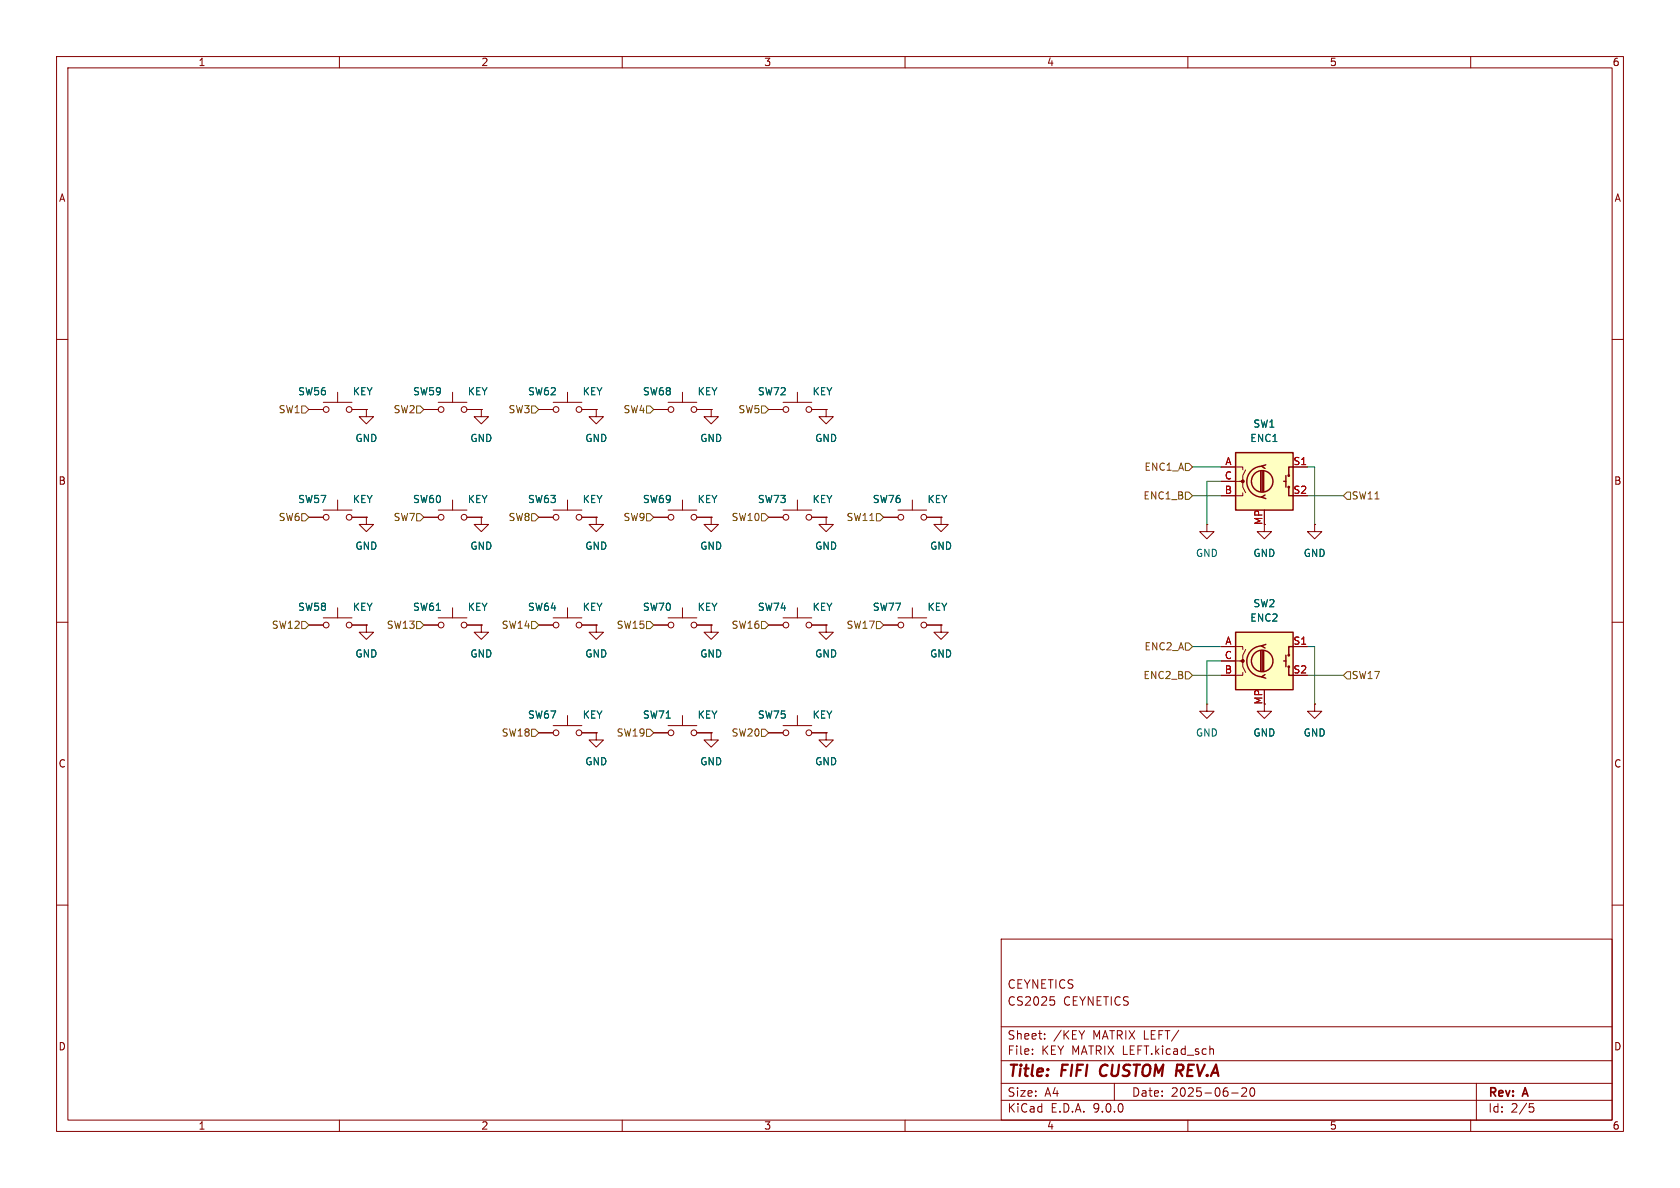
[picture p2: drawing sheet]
<svg xmlns="http://www.w3.org/2000/svg" width="297mm" height="210mm" viewBox="0 0 297 210" stroke-linecap="round" stroke-linejoin="round" font-family="sans-serif">
<g fill="none" stroke="#840000" stroke-width=".18">
<path d="M10 10h277v190h-277zM12 12h273v186h-273zM60 10v2M110 10v2M160 10v2M210 10v2M260 10v2M10 60h2M54.6 72.4h2.5M57.1 71.1h5.1M59.7 69.3v1.8M62.2 72.4h2.6"/>
<path d="M64.8 72.4v1.3h1.2l-1.2 1.2-1.3-1.2h1.3M64.8 72.4h.1M285 60h2M213.4 92.7v1.3h1.2l-1.2 1.3-1.3-1.3h1.3M213.4 92.7h.1M223.5 92.7v1.3h1.3l-1.3 1.3-1.3-1.3h1.3M10 110h2M74.9 110.5h2.6M77.5 109.2h5M80 107.4v1.8M82.5 110.5h2.6M85.1 110.5v1.3h1.3l-1.3 1.2-1.3-1.2h1.3"/>
<path d="M85.1 110.5h.1M105.4 110.5v1.3h1.3l-1.3 1.2-1.3-1.2h1.3M105.4 110.5h.1M285 110h2M105.4 129.5v1.3h1.3l-1.3 1.3-1.3-1.3h1.3M105.4 129.5h.1M10 160h2M177 166h108v32h-108zM185.7 176.2h.7M186.2 176.8l.3 .3v.3l-.3 .3M285 160h2M60 198v2"/>
<path d="M110 198v2M160 198v2M177 194.5h108M177 191.5h108M177 187.5h108M177 181.5h108M182.5 186.3v.1M182.5 185.5v.1M184.7 183.6v.1M184.7 182.8v.1M191.7 182.2l-.5 .8M197 191.5v3"/>
<path d="M210 198v2M214.1 185.4h.2l.2 .2v.8M217.7 193.2h1.2M219.5 192.4l.6-.1 .2 .1 .1 .3-.9 1.1h.9M221.1 192.4l.2-.1a.81 .81 0 0 1 .6 .6 .81 .81 0 0 1-.3 .8l-.1 .1a.81 .81 0 0 1-.4-1.4zM260 198v2M261 191.5v6.5M270.4 195.1h.7M270.5 195.7h.4l.3 .3-.2 .5-.5 .1"/>
<circle cx="57.7" cy="72.4" r=".51"/>
<circle cx="61.7" cy="72.4" r=".51"/>
<circle cx="78" cy="110.5" r=".51"/>
<circle cx="82" cy="110.5" r=".51"/>
</g>
<path d="M194.8 188.5a1.27 1.27 0 0 0-.1 1.6" fill="none" stroke="#840000" stroke-width=".4"/>
<path d="M218.4 80h10.2v10.2h-10.2z" fill="#ffffc2"/>
<g fill="none" stroke="#840000" stroke-width=".25">
<path d="M218.4 80h10.2v10.2h-10.2zM222.9 83.3v3.6M223.1 82.4a2.73 2.73 0 0 0-2.7 2.7 2.73 2.73 0 0 0 2.7 2.8M223.1 83.3v3.6M223.4 83.3v3.6M223.6 87.5l-.6 .4 .8 .2M223.8 82.2l-.8 .2 .6 .4M226.9 85.1h.4M227.3 84.1v2M227.8 86.1v1.5h.8M228.6 82.6h-.8v1.5"/>
<circle cx="223.1" cy="85.1" r="1.9"/>
<circle cx="227.8" cy="84.1" r=".13"/>
<circle cx="227.8" cy="86.1" r=".13"/>
</g>
<g fill="none" stroke="#840000" stroke-width=".18">
<path d="M115.6 72.4h2.5M118.1 71.1h5.1M120.6 69.3v1.8M123.2 72.4h2.5M125.7 72.4v1.3h1.3l-1.3 1.2-1.2-1.2h1.2M125.7 72.4h.1M135.9 72.4h2.5M138.4 71.1h5.1M141 69.3v1.8M143.5 72.4h2.5M146 72.4v1.3h1.3l-1.3 1.2-1.2-1.2h1.2M146 72.4h.1"/>
<path d="M115.6 91.4h2.5M118.1 90.2h5.1M120.6 88.4v1.8M123.2 91.4h2.5M125.7 91.4v1.3h1.3l-1.3 1.3-1.2-1.3h1.2M125.7 91.4h.1M135.9 91.4h2.5M138.4 90.2h5.1M141 88.4v1.8M143.5 91.4h2.5M146 91.4v1.3h1.3l-1.3 1.3-1.2-1.3h1.2M146 91.4h.1"/>
<path d="M156.2 91.4h2.5M158.7 90.2h5.1M161.3 88.4v1.8M163.8 91.4h2.6M166.4 91.4v1.3h1.2l-1.2 1.3-1.3-1.3h1.3M166.4 91.4h.1M215.9 82.6h3.8v.5M215.9 85.1h3.8v1l.5 1M219.7 87.1v.5h-3.8M220.2 83.1l-.5 1v1h-.5M228.6 82.6h2.5M232.4 92.7v1.3h1.3l-1.3 1.3-1.3-1.3h1.3"/>
<path d="M232.4 92.7h.1M156.2 110.5h2.5M158.7 109.2h5.1M161.3 107.4v1.8M163.8 110.5h2.6M166.4 110.5v1.3h1.2l-1.2 1.2-1.3-1.2h1.3M166.4 110.5h.1M146 129.5v1.3h1.3l-1.3 1.3-1.2-1.3h1.2M146 129.5h.1M213.4 124.5v1.2h1.2l-1.2 1.3-1.3-1.3h1.3M213.4 124.5h.1M223.5 124.5v1.2h1.3l-1.3 1.3-1.3-1.3h1.3"/>
<circle cx="118.6" cy="72.4" r=".51"/>
<circle cx="122.7" cy="72.4" r=".51"/>
<circle cx="138.9" cy="72.4" r=".51"/>
<circle cx="143" cy="72.4" r=".51"/>
<circle cx="118.6" cy="91.4" r=".51"/>
<circle cx="122.7" cy="91.4" r=".51"/>
<circle cx="138.9" cy="91.4" r=".51"/>
<circle cx="143" cy="91.4" r=".51"/>
<circle cx="159.3" cy="91.4" r=".51"/>
<circle cx="163.3" cy="91.4" r=".51"/>
<circle cx="159.3" cy="110.5" r=".51"/>
<circle cx="163.3" cy="110.5" r=".51"/>
</g>
<circle cx="219.7" cy="85.1" r=".25" fill="#840000" stroke="#840000" stroke-width=".18"/>
<path d="M218.4 111.8h10.2v10.1h-10.2z" fill="#ffffc2"/>
<g fill="none" stroke="#840000" stroke-width=".25">
<path d="M218.4 111.8h10.2v10.1h-10.2zM222.9 115.1v3.5M223.1 114.2a2.73 2.73 0 0 0-2.7 2.7 2.73 2.73 0 0 0 2.7 2.7M223.1 115.1v3.5M223.4 115.1v3.5M223.6 119.3l-.6 .3 .8 .3M223.8 113.9l-.8 .3 .6 .4M226.9 116.8h.4M227.3 115.8v2.1M227.8 117.9v1.5h.8M228.6 114.3h-.8v1.5"/>
<circle cx="223.1" cy="116.8" r="1.9"/>
<circle cx="227.8" cy="115.8" r=".13"/>
<circle cx="227.8" cy="117.9" r=".13"/>
</g>
<g fill="none" stroke="#840000" stroke-width=".18">
<path d="M54.6 72.4h2.5M62.2 72.4h2.6M64.8 72.4h.1M74.9 72.4h2.6M77.5 71.1h5M80 69.3v1.8M82.5 72.4h2.6M85.1 72.4v1.3h1.3l-1.3 1.2-1.3-1.2h1.3M85.1 72.4h.1M95.2 72.4h2.6M97.8 71.1h5.1M100.3 69.3v1.8"/>
<path d="M102.9 72.4h2.5M105.4 72.4v1.3h1.3l-1.3 1.2-1.3-1.2h1.3M105.4 72.4h.1M115.6 72.4h2.5M123.2 72.4h2.5M125.7 72.4h.1M135.9 72.4h2.5M143.5 72.4h2.5M146 72.4h.1M54.6 91.4h2.5M57.1 90.2h5.1M59.7 88.4v1.8"/>
<path d="M62.2 91.4h2.6M64.8 91.4v1.3h1.2l-1.2 1.3-1.3-1.3h1.3M64.8 91.4h.1M74.9 91.4h2.6M77.5 90.2h5M80 88.4v1.8M82.5 91.4h2.6M85.1 91.4v1.3h1.3l-1.3 1.3-1.3-1.3h1.3M85.1 91.4h.1M95.2 91.4h2.6M97.8 90.2h5.1M100.3 88.4v1.8"/>
<path d="M102.9 91.4h2.5M105.4 91.4v1.3h1.3l-1.3 1.3-1.3-1.3h1.3M105.4 91.4h.1M115.6 91.4h2.5M123.2 91.4h2.5M125.7 91.4h.1M135.9 91.4h2.5M143.5 91.4h2.5M146 91.4h.1M156.2 91.4h2.5M163.8 91.4h2.6M166.4 91.4h.1"/>
<path d="M215.9 82.6h2.5M215.9 85.1h2.5M215.9 87.6h2.5M228.6 82.6h2.5M232.4 92.7h.1M54.6 110.5h2.5M57.1 109.2h5.1M59.7 107.4v1.8M62.2 110.5h2.6M64.8 110.5v1.3h1.2l-1.2 1.2-1.3-1.2h1.3M64.8 110.5h.1M74.9 110.5h2.6"/>
<path d="M82.5 110.5h2.6M85.1 110.5h.1M95.2 110.5h2.6M97.8 109.2h5.1M100.3 107.4v1.8M102.9 110.5h2.5M105.4 110.5h.1M115.6 110.5h2.5M118.1 109.2h5.1M120.6 107.4v1.8M123.2 110.5h2.5M125.7 110.5v1.3h1.3l-1.3 1.2-1.2-1.2h1.2"/>
<path d="M125.7 110.5h.1M135.9 110.5h2.5M138.4 109.2h5.1M141 107.4v1.8M143.5 110.5h2.5M146 110.5v1.3h1.3l-1.3 1.2-1.2-1.2h1.2M146 110.5h.1M156.2 110.5h2.5M163.8 110.5h2.6M166.4 110.5h.1M215.9 114.3h3.8v.5M215.9 116.8h3.8v1.1l.5 1"/>
<path d="M219.7 118.9v.5h-3.8M220.2 114.8l-.5 1v1h-.5M228.6 114.3h2.5M95.2 129.5h2.6M97.8 128.3h5.1M100.3 126.5v1.8M102.9 129.5h2.5M105.4 129.5h.1M115.6 129.5h2.5M118.1 128.3h5.1M120.6 126.5v1.8M123.2 129.5h2.5"/>
<path d="M125.7 129.5v1.3h1.3l-1.3 1.3-1.2-1.3h1.2M125.7 129.5h.1M135.9 129.5h2.5M138.4 128.3h5.1M141 126.5v1.8M143.5 129.5h2.5M146 129.5h.1M232.4 124.5v1.2h1.3l-1.3 1.3-1.3-1.3h1.3M232.4 124.5h.1"/>
<circle cx="78" cy="72.4" r=".51"/>
<circle cx="82" cy="72.4" r=".51"/>
<circle cx="98.3" cy="72.4" r=".51"/>
<circle cx="102.4" cy="72.4" r=".51"/>
<circle cx="57.7" cy="91.4" r=".51"/>
<circle cx="61.7" cy="91.4" r=".51"/>
<circle cx="78" cy="91.4" r=".51"/>
<circle cx="82" cy="91.4" r=".51"/>
<circle cx="98.3" cy="91.4" r=".51"/>
<circle cx="102.4" cy="91.4" r=".51"/>
<circle cx="57.7" cy="110.5" r=".51"/>
<circle cx="61.7" cy="110.5" r=".51"/>
<circle cx="98.3" cy="110.5" r=".51"/>
<circle cx="102.4" cy="110.5" r=".51"/>
<circle cx="118.6" cy="110.5" r=".51"/>
<circle cx="122.7" cy="110.5" r=".51"/>
<circle cx="138.9" cy="110.5" r=".51"/>
<circle cx="143" cy="110.5" r=".51"/>
<circle cx="98.3" cy="129.5" r=".51"/>
<circle cx="102.4" cy="129.5" r=".51"/>
<circle cx="118.6" cy="129.5" r=".51"/>
<circle cx="122.7" cy="129.5" r=".51"/>
<circle cx="138.9" cy="129.5" r=".51"/>
<circle cx="143" cy="129.5" r=".51"/>
</g>
<circle cx="219.7" cy="116.8" r=".25" fill="#840000" stroke="#840000" stroke-width=".18"/>
<g fill="none" stroke="#725600" stroke-width=".18">
<path d="M53.3 71.8h.7l.6 .6-.6 .6h-.7zM73.7 71.8h.6l.6 .6-.6 .6h-.6zM94 71.8h.6l.6 .6-.6 .6h-.6zM114.3 71.8h.6l.7 .6-.7 .6h-.6zM134.6 71.8h.7l.6 .6-.6 .6h-.7zM53.3 90.8h.7l.6 .6-.6 .7h-.7zM73.7 90.8h.6l.6 .6-.6 .7h-.6zM94 90.8h.6l.6 .6-.6 .7h-.6zM114.3 90.8h.6l.7 .6-.7 .7h-.6zM134.6 90.8h.7l.6 .6-.6 .7h-.7zM154.9 90.8h.7l.6 .6-.6 .7h-.7zM209.5 87h.7l.6 .6-.6 .7h-.7z"/>
<path d="M209.5 81.9h.7l.6 .7-.6 .6h-.7zM238.1 87h.7v1.3h-.7l-.6-.7zM53.3 109.9h.7l.6 .6-.6 .6h-.7zM73.7 109.9h.6l.6 .6-.6 .6h-.6zM94 109.9h.6l.6 .6-.6 .6h-.6zM114.3 109.9h.6l.7 .6-.7 .6h-.6zM134.6 109.9h.7l.6 .6-.6 .6h-.7zM154.9 109.9h.7l.6 .6-.6 .6h-.7zM209.5 113.7h.7l.6 .6-.6 .6h-.7zM209.5 118.7h.7l.6 .7-.6 .6h-.7zM238.1 118.7h.7v1.3h-.7l-.6-.6zM94 128.9h.6l.6 .6-.6 .7h-.6z"/>
<path d="M114.3 128.9h.6l.7 .6-.7 .7h-.6zM134.6 128.9h.7l.6 .6-.6 .7h-.7z"/>
</g>
<path d="M210.8 82.6h5.1M210.8 87.6h5.1M215.9 85.1h-2.5v7.6M231.1 82.6h1.3v10.1M231.1 87.6h6.4M210.8 119.4h5.1M210.8 114.3h5.1M215.9 116.8h-2.5v7.7M231.1 114.3h1.3v10.2M231.1 119.4h6.4" fill="none" stroke="#009600" stroke-width=".18"/>
<g font-size="2.8" fill="#840000">
<text x="178" y="190.9">Title:</text>
<text x="187.7" y="190.9">FIFI</text>
<text x="195.3" y="190.9">CUSTOM REV.A</text>
</g>
<g font-size="2.1" fill="#840000">
<text x="178" y="178">CS2025</text>
<text x="178" y="175">CEYNETICS</text>
<text x="187.9" y="178">CEYNETICS</text>
<text x="178" y="184">Sheet:</text>
<text x="186.2" y="184">/KEY</text>
<text x="193.2" y="184">MATRIX LEFT/</text>
<text x="178" y="186.7">File:</text>
<text x="184.1" y="186.7">KEY MATRIX LEFT.kicad_sch</text>
<text x="178" y="196.9">KiCad</text>
<text x="178" y="194.1">Size:</text>
<text x="184.7" y="194.1">A4</text>
<text x="185.7" y="196.9">E.D.A.</text>
<text x="193.3" y="196.9">9.0.0</text>
<text x="200" y="194.1">Date:</text>
<text x="207" y="194.1">2025-06-20</text>
<text x="263" y="194.3">Rev:</text>
<text x="263" y="196.9">Id:</text>
<text x="267.1" y="196.9">2/5</text>
<text x="269.4" y="194.3">A</text>
</g>
<g font-size="1.8" fill="#840000">
<text x="35" y="11.9">1</text>
<text x="85" y="11.9">2</text>
<text x="135" y="11.9">3</text>
<text x="185" y="11.9">4</text>
<text x="235" y="11.9">5</text>
<text x="285" y="11.9">6</text>
<text x="10.3" y="35.9">A</text>
<text x="285.3" y="35.9">A</text>
<text x="10.3" y="85.9">B</text>
<text x="285.3" y="85.9">B</text>
<text x="223.3" y="92.9" transform="rotate(-90 223.3 92.9)">MP</text>
<text x="10.3" y="135.9">C</text>
<text x="285.3" y="135.9">C</text>
<text x="10.3" y="185.9">D</text>
<text x="285.3" y="185.9">D</text>
<text x="35" y="199.9">1</text>
<text x="85" y="199.9">2</text>
<text x="135" y="199.9">3</text>
<text x="185" y="199.9">4</text>
<text x="235" y="199.9">5</text>
<text x="285" y="199.9">6</text>
</g>
<g font-size="1.8" fill="#006464">
<text x="52.6" y="70.1">SW56</text>
<text x="62.3" y="70.1">KEY</text>
<text x="72.9" y="70.1">SW59</text>
<text x="82.6" y="70.1">KEY</text>
<text x="93.2" y="70.1">SW62</text>
<text x="102.9" y="70.1">KEY</text>
<text x="113.6" y="70.1">SW68</text>
<text x="123.2" y="70.1">KEY</text>
<text x="133.9" y="70.1">SW72</text>
<text x="143.6" y="70.1">KEY</text>
<text x="221.5" y="75.8">SW1</text>
<text x="62.7" y="78.3">GND</text>
<text x="83.1" y="78.3">GND</text>
<text x="103.4" y="78.3">GND</text>
<text x="123.7" y="78.3">GND</text>
<text x="144" y="78.3">GND</text>
<text x="220.9" y="78.3">ENC1</text>
<text x="52.6" y="89.1">SW57</text>
<text x="62.3" y="89.1">KEY</text>
<text x="72.9" y="89.1">SW60</text>
<text x="82.6" y="89.1">KEY</text>
<text x="93.2" y="89.1">SW63</text>
<text x="102.9" y="89.1">KEY</text>
<text x="113.6" y="89.1">SW69</text>
<text x="123.2" y="89.1">KEY</text>
<text x="133.9" y="89.1">SW73</text>
<text x="143.6" y="89.1">KEY</text>
<text x="154.2" y="89.1">SW76</text>
<text x="163.9" y="89.1">KEY</text>
<text x="62.7" y="97.4">GND</text>
<text x="83.1" y="97.4">GND</text>
<text x="103.4" y="97.4">GND</text>
<text x="123.7" y="97.4">GND</text>
<text x="144" y="97.4">GND</text>
<text x="164.3" y="97.4">GND</text>
<text x="211.3" y="98.7">GND</text>
<text x="221.5" y="98.7">GND</text>
<text x="230.4" y="98.7">GND</text>
<text x="221.5" y="107.5">SW2</text>
<text x="52.6" y="108.2">SW58</text>
<text x="62.3" y="108.2">KEY</text>
<text x="72.9" y="108.2">SW61</text>
<text x="82.6" y="108.2">KEY</text>
<text x="93.2" y="108.2">SW64</text>
<text x="102.9" y="108.2">KEY</text>
<text x="113.6" y="108.2">SW70</text>
<text x="123.2" y="108.2">KEY</text>
<text x="133.9" y="108.2">SW74</text>
<text x="143.6" y="108.2">KEY</text>
<text x="154.2" y="108.2">SW77</text>
<text x="163.9" y="108.2">KEY</text>
<text x="220.9" y="110.1">ENC2</text>
<text x="62.7" y="116.4">GND</text>
<text x="83.1" y="116.4">GND</text>
<text x="103.4" y="116.4">GND</text>
<text x="123.7" y="116.4">GND</text>
<text x="144" y="116.4">GND</text>
<text x="164.3" y="116.4">GND</text>
<text x="93.2" y="127.2">SW67</text>
<text x="102.9" y="127.2">KEY</text>
<text x="113.6" y="127.2">SW71</text>
<text x="123.2" y="127.2">KEY</text>
<text x="133.9" y="127.2">SW75</text>
<text x="143.6" y="127.2">KEY</text>
<text x="211.3" y="130.4">GND</text>
<text x="221.5" y="130.4">GND</text>
<text x="230.4" y="130.4">GND</text>
<text x="103.4" y="135.5">GND</text>
<text x="123.7" y="135.5">GND</text>
<text x="144" y="135.5">GND</text>
</g>
<g font-size="1.8" fill="#725600">
<text x="49.2" y="73.3">SW1</text>
<text x="69.5" y="73.3">SW2</text>
<text x="89.8" y="73.3">SW3</text>
<text x="110.1" y="73.3">SW4</text>
<text x="130.4" y="73.3">SW5</text>
<text x="202.2" y="83.4">ENC1_A</text>
<text x="202" y="88.5">ENC1_B</text>
<text x="238.9" y="88.5">SW11</text>
<text x="49.2" y="92.3">SW6</text>
<text x="69.5" y="92.3">SW7</text>
<text x="89.8" y="92.3">SW8</text>
<text x="110.1" y="92.3">SW9</text>
<text x="129.2" y="92.3">SW10</text>
<text x="149.6" y="92.3">SW11</text>
<text x="48" y="111.4">SW12</text>
<text x="68.3" y="111.4">SW13</text>
<text x="88.6" y="111.4">SW14</text>
<text x="108.9" y="111.4">SW15</text>
<text x="129.2" y="111.4">SW16</text>
<text x="149.6" y="111.4">SW17</text>
<text x="202.2" y="115.2">ENC2_A</text>
<text x="202" y="120.2">ENC2_B</text>
<text x="238.9" y="120.2">SW17</text>
<text x="88.6" y="130.4">SW18</text>
<text x="108.9" y="130.4">SW19</text>
<text x="129.2" y="130.4">SW20</text>
</g>
<g font-size="1.8" fill="#a90000">
<text x="216.5" y="82.3">A</text>
<text x="228.6" y="82.3">S1</text>
<text x="216.4" y="84.8">C</text>
<text x="216.4" y="87.4">B</text>
<text x="228.6" y="87.4">S2</text>
<text x="216.4" y="116.6">C</text>
<text x="216.4" y="119.1">B</text>
<text x="216.5" y="114">A</text>
<text x="228.6" y="114">S1</text>
<text x="228.6" y="119.1">S2</text>
<text x="223.3" y="124.7" transform="rotate(-90 223.3 124.7)">MP</text>
</g>
</svg>
